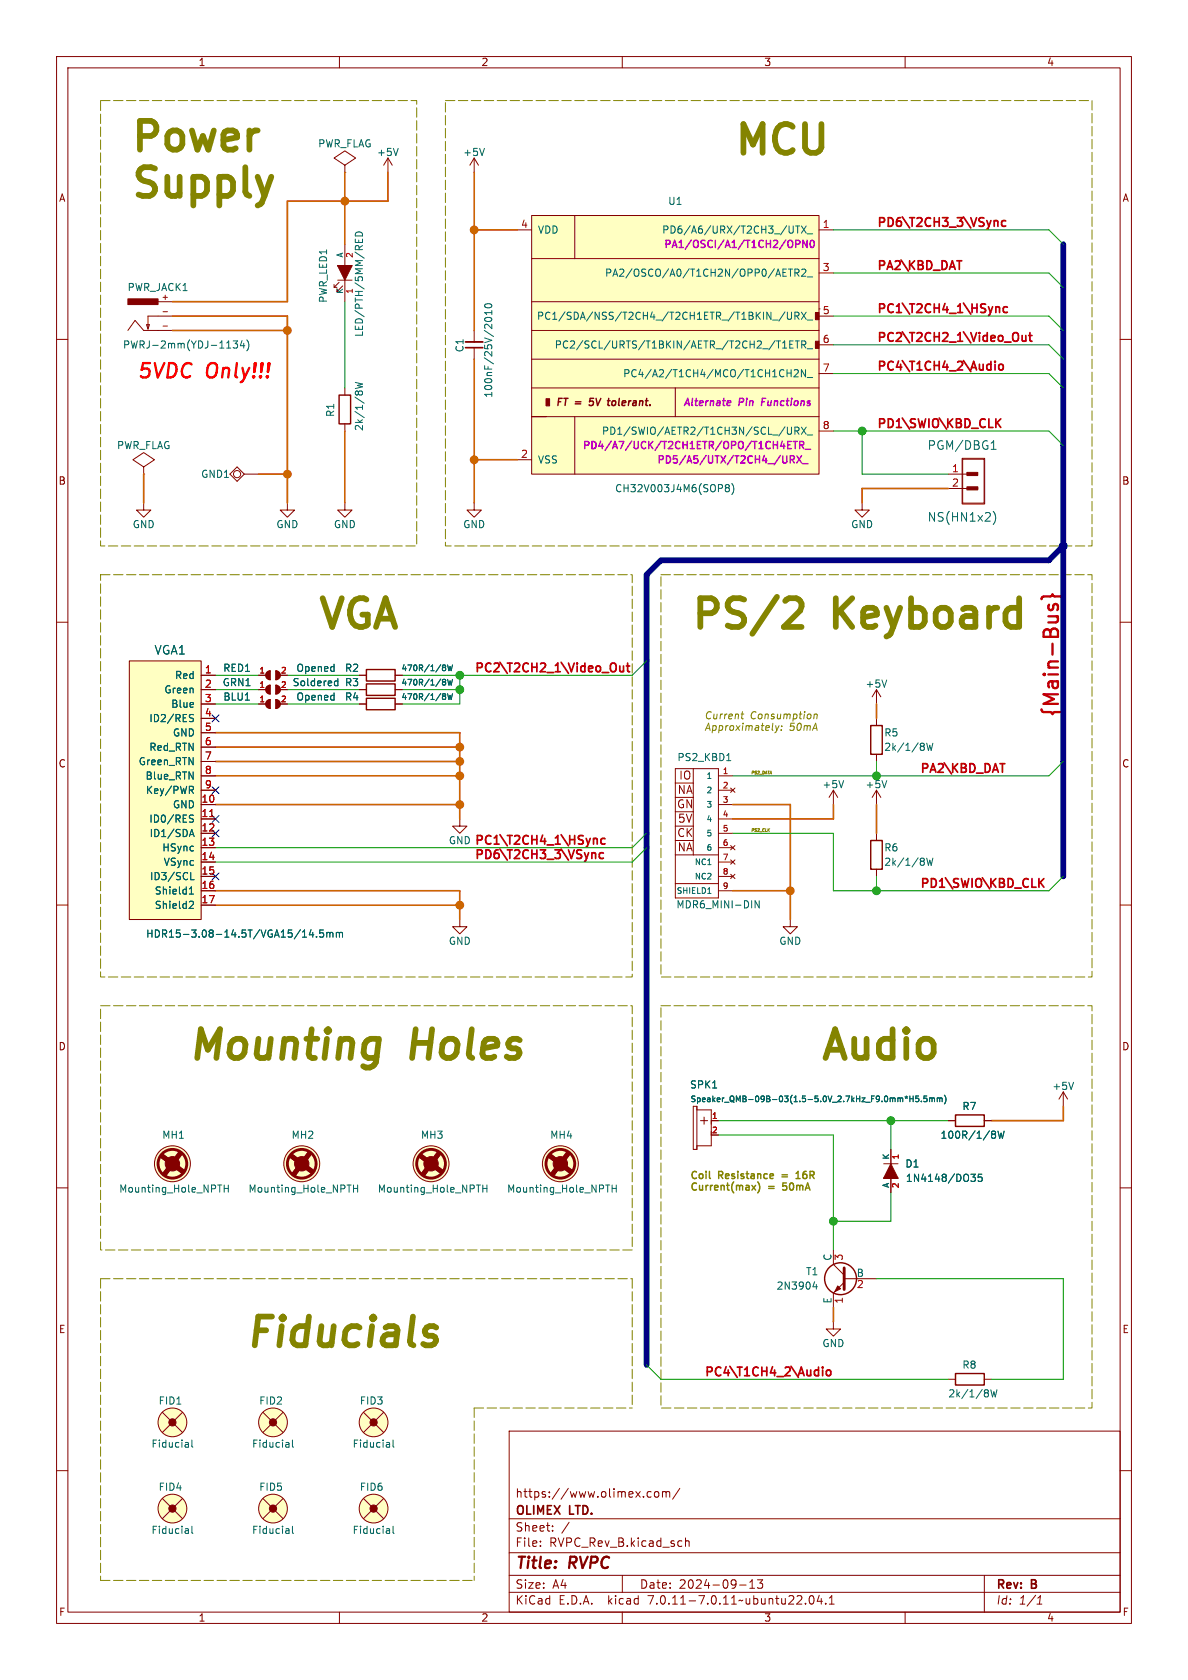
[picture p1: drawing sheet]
<svg xmlns="http://www.w3.org/2000/svg" width="210mm" height="297mm" viewBox="0 0 210 297" stroke-linecap="round" stroke-linejoin="round" font-family="sans-serif">
<g fill="none" stroke="#840000" stroke-width=".18">
<path d="M10 10h190v277h-190zM12 12h186v273h-186zM60 10v2M110 10v2M160 10v2M61 29.2l1.9-1.3-1.9-1.2-1.9 1.2 1.9 1.3v1.3M61 30.5h.1M68.6 27.9l-.8 1.3M68.6 27.9v2.6M68.6 27.9l.7 1.3M83.8 27.9l-.7 1.3M83.8 27.9v2.6"/>
<path d="M83.8 27.9l.8 1.3M94 38.1h50.8v45.7h-50.8zM101.6 38.1v7.6M10 60h2M22.6 58.4l1.3-1.8 1.5 1.8h5.1M25.9 57.4h.5l-.2 .8zM27.9 53.3h2.6M30.5 55.9h-4.3v2.3M59.1 50.3v.5M59.7 47h2.5zM59.7 49.5h2.5M59.9 49.9l-.8 .9h.5"/>
<path d="M60.6 50.5l-1 1.1v-.5M61 43.2v3.8M61 49.5v3.8M83.8 58.4v2.1M91.4 40.6h2.6M94 58.4h50.8M94 53.3h50.8M94 45.7h50.8M144.8 54.6h.1M144.8 40.6h2.5M144.8 48.3h2.5M144.8 55.9h2.5"/>
<path d="M198 60h2M61 68.6v1.3M61 74.9v1.3M83.8 61.6v1.9M94 68.6h50.8M94 63.5h50.8M96.5 73.7h-2.5h50.8M101.6 73.7v10.1M119.4 68.6v5.1M144.8 61h2.5M144.8 66h2.5M144.8 76.2h2.5"/>
<path d="M25.4 88.9v1.3h1.3l-1.3 1.2-1.3-1.2h1.3M25.4 82.6l1.9-1.3-1.9-1.3-1.9 1.3 1.9 1.3v1.2M25.4 83.8h.1M41.9 82.6l1.3 1.2-1.3 1.3-1.3-1.3zM43.2 83.8h2.5M50.8 88.9v1.3h1.3l-1.3 1.2-1.3-1.2h1.3M61 88.9v1.3h1.2l-1.2 1.2-1.3-1.2h1.3M83.8 88.9v1.3h1.3l-1.3 1.2-1.3-1.2h1.3M91.4 81.3h2.6M152.4 88.9v1.3h1.3l-1.3 1.2-1.3-1.2h1.3M167.6 86.4h3.3M167.6 83.8h3.3"/>
<path d="M170.1 81h4v8.1h-4zM170.2 81.2h3.8v7.8h-3.8zM170.9 86.1h1.9v.5h-1.9zM170.9 83.5h1.9v.6h-1.9zM171 83.6h1.8v.4h-1.8zM171 86.2h1.8v.3h-1.8zM171 83.7h1.7v.2h-1.7zM171.1 83.7h1.7v.1h-1.7zM171.1 86.2h1.7v.2h-1.7zM171.1 86.3h1.7v.1h-1.7zM10 110h2M22.9 116.8h12.7v45.8h-12.7z"/>
<path d="M35.6 119.4h2.5M45.7 119.4h1.3M49.5 119.4h1.3M63.5 119.4h1.3M69.8 119.4h1.3M198 110h2M35.6 124.5h2.5M35.6 121.9h2.5M35.6 127h2.5M35.6 129.5h2.5M35.6 132.1h2.5M35.6 134.6h2.5"/>
<path d="M35.6 137.2h2.5M35.6 139.7h2.5M45.7 124.5h1.3M45.7 121.9h1.3M49.5 124.5h1.3M49.5 121.9h1.3M63.5 124.5h1.3M63.5 121.9h1.3M69.8 124.5h1.3M69.8 121.9h1.3M119.4 135.9h7.6v22.9h-7.6zM119.4 138.4h3.2"/>
<path d="M122.6 135.9v15.2M127 137.2h2.5M127 139.7h2.5M129.2 139.3l.7 .8M129.9 139.3l-.7 .8M147.3 139.7v2.5M147.3 139.7l.8 1.3M147.3 139.7l-.7 1.3M154.9 121.9l-.7 1.3M154.9 121.9v2.6M154.9 127v1.3M154.9 133.4v1.2"/>
<path d="M154.9 139.7v2.5M154.9 121.9l.8 1.3M154.9 139.7l-.7 1.3M154.9 139.7l.8 1.3M10 160h2M35.6 142.2h2.5M35.6 144.8h2.5M35.6 147.3h2.5M35.6 149.9h2.5M35.6 152.4h2.5M35.6 154.9h2.5M35.6 157.5h2.5"/>
<path d="M81.3 144.8v1.3h1.2l-1.2 1.2-1.3-1.2h1.3M119.4 156.2h7.6M119.4 151.1h7.6M119.4 148.6h3.2M119.4 146.1h3.2M119.4 143.5h3.2M119.4 141h3.2M127 142.2h2.5M127 144.8h2.5M127 147.3h2.5M127 149.9h2.5M127 152.4h2.5"/>
<path d="M127 154.9h2.5M127 157.5h2.5M129.2 149.5l.7 .7M129.2 152l.7 .8M129.2 154.6l.7 .7M129.9 149.5l-.7 .7M129.9 152l-.7 .8M129.9 154.6l-.7 .7M154.9 147.3v1.3M154.9 153.7v1.2M198 160h2M35.6 160h2.5"/>
<path d="M81.3 162.6v1.2h1.2l-1.2 1.3-1.3-1.3h1.3M139.7 162.6v1.2h-1.3l1.3 1.3 1.3-1.3h-1.3M122.6 195.6v7.6h.6v-7.6M123.2 196.2h2.5v6.4h-2.5M123.8 198.1h1.3M124.5 197.5v1.3M125.7 198.1h1.3M167.6 198.1h1.3M174 198.1h1.3M188 193l-.8 1.3M188 193v2.6M188 193l.7 1.3"/>
<path d="M10 210h2M28.3 204.5l4 3M28.7 204l4 2.9M31.7 203.6l-3 3.9M32.3 204l-3 3.9M51.1 204.5l4 3M51.6 204l3.9 2.9M54.5 203.6l-2.9 3.9M55.1 204l-3 3.9M74 204.5l4 3M74.4 204l4 2.9M77.4 203.6l-3 3.9"/>
<path d="M78 204l-3 3.9M96.9 204.5l3.9 3M97.3 204l3.9 2.9M100.3 203.6l-3 3.9M100.8 204l-3 3.9M125.7 200.7h1.3M156.2 208.3h2.5zM156.2 205.7h2.5M157.5 203.2v2.5M157.5 208.3v2.5M198 210h2M147.3 233.7v1.2h-1.3l1.3 1.3 1.3-1.3h-1.3"/>
<path d="M147.3 221v2.5l1.9 1.9M149.2 226.7l-1.9 1.9v2.5M149.2 226.1h5.7M10 260h2M28.7 249.7l3.6 3.5M30.5 251.5h.1M32.3 249.7l-3.6 3.5M46.5 249.7l3.5 3.5M48.3 251.5h.1M50 249.7l-3.5 3.5M64.3 249.7l3.5 3.5M66 251.5h.1"/>
<path d="M67.8 249.7l-3.5 3.5M90 253h108v32h-108zM167.6 243.8h1.3M174 243.8h1.3M198 260h2M28.7 264.9l3.6 3.6M30.5 266.7h.1M32.3 264.9l-3.6 3.6M46.5 264.9l3.5 3.6M48.3 266.7h.1M50 264.9l-3.5 3.6M64.3 264.9l3.5 3.6"/>
<path d="M66 266.7h.1M67.8 264.9l-3.5 3.6M90 278.5h108M90 274.5h108M90 268.5h108M95.5 273.2v.2M95.5 272.5v.1M97.7 270.5v.2M97.7 269.8v.1M100.6 269.1l-1.3 1.9M110 278.5v3M115.1 263.8l-.4-.1-.3 .3v.4l.1 .2h.6"/>
<path d="M115.8 263.8l.4-.1 .3 .3v.4l-.3 .3-.4-.1-.1-.2v-.4zM117.1 263.8l.4-.1 .2 .2M117.1 263.7v1M117.7 263.9l.3-.2 .3 .1 .1 .9M117.7 263.9v.8M120.2 263.1l-1.3 1.9M121.2 271.9v1.5M121.2 272.5l.2-.1 .4 .1v.9M132.5 279.7l.5-.4v1.5M133.9 279.3h.9l-.5 .6 .5 .1v.6l-.3 .2h-.4l-.2-.2M174 278.5v6.5M60 285v2"/>
<path d="M90 281.5h108M110 285v2M130.8 280.2h1.1M132.5 280.8h.9M142.4 283.4v.2M143.2 282.2l.2-.1a.81 .81 0 0 1 .6 .6 .81 .81 0 0 1-.3 .8l-.2 .1a.81 .81 0 0 1-.3-1.4zM144.8 282l-.3 1.1h.9M145.2 282.6v1M146 283.4v.2M146.6 283.6h.9M146.6 282.5l.4-.4v1.5M160 285v2"/>
<path d="M183.3 283.6h.9M183.6 282.4l.3-.3-.2 1.5"/>
<circle cx="41.9" cy="83.8" r=".63"/>
<circle cx="30.5" cy="205.7" r="3.2"/>
<circle cx="53.3" cy="205.7" r="3.2"/>
<circle cx="76.2" cy="205.7" r="3.2"/>
<circle cx="99.1" cy="205.7" r="3.2"/>
<circle cx="30.5" cy="251.5" r="2.54"/>
<circle cx="48.3" cy="251.5" r="2.54"/>
<circle cx="66" cy="251.5" r="2.54"/>
<circle cx="30.5" cy="266.7" r="2.54"/>
<circle cx="48.3" cy="266.7" r="2.54"/>
<circle cx="66" cy="266.7" r="2.54"/>
</g>
<g fill="none" stroke="#840000" stroke-width=".25">
<path d="M59.9 69.9h2.1v5h-2.1zM104.1 71.6h.1M107.4 70.8h.5M107.5 71.6l.2 .1M47.1 119v.6M47.2 118.9l.6-.3v1.5a.76 .76 0 0 1-.7-.4 .76 .76 0 0 1 .1-.8zM47.2 118.9v1M47.4 118.9v1M47.5 118.7v1.3M47.6 118.6v1.4M48.8 118.6a.76 .76 0 0 1 .7 .8 .76 .76 0 0 1-.7 .7zM48.9 118.6v1.4"/>
<path d="M49 118.7v1.3M49.1 118.9v1M49.3 118.9v.9M49.4 119v.8M64.8 118.4h5v2h-5zM47.1 121.5v.7M47.1 124.1v.6M47.2 123.9l.6-.2v1.5a.76 .76 0 0 1-.7-.4 .76 .76 0 0 1 .1-.9zM47.2 121.4l.6-.2v1.5a.76 .76 0 0 1-.7-.5 .76 .76 0 0 1 .1-.8zM47.2 121.4v1M47.2 124v1M47.4 121.4v1"/>
<path d="M47.4 124v1M47.5 121.3v1.3M47.5 123.8v1.3M47.6 121.2v1.4M47.6 123.7v1.4M48.8 123.7a.76 .76 0 0 1 .7 .8 .76 .76 0 0 1-.7 .7zM48.8 121.2a.76 .76 0 0 1 .7 .7 .76 .76 0 0 1-.7 .8zM48.9 121.2v1.4M48.9 123.7v1.4M49 121.3v1.3M49 123.8v1.3M49.1 121.4v1"/>
<path d="M49.1 124v1M49.3 121.4v.9M49.3 124v.8M49.4 121.5v.8M49.4 124.1v.7M64.8 120.9h5v2h-5zM64.8 123.4h5v2.1h-5zM153.9 128.3h2.1v5.1h-2.1zM153.9 148.6h2.1v5.1h-2.1zM168.9 197.1h5.1v2h-5.1zM168.9 242.8h5.1v2.1h-5.1z"/>
<circle cx="148.6" cy="226.1" r="2.82"/>
</g>
<g fill="none" stroke="#006464" stroke-width=".18">
<path d="M70.4 26.2l-.4 1.3M85.6 26.2l-.4 1.3M140.2 39.9v1.1l-.2 .2M140.6 39.9h.8M141 39.9v1.3M141.7 39.9l.8 1.3M142.5 39.9l-.8 1.3M62.8 42.3v.6h1.3v-.6M62.9 41.2a.68 .68 0 0 1 .8-.2 .68 .68 0 0 1 .4 .7h-1.3zM63.4 42.4v.5M85.7 53.9a.75 .75 0 0 1 1.2 .2 .72 .72 0 0 1-1.2-.1zM86.2 56.8l-.4-.1-.1-.2a.68 .68 0 0 1 .6-.4 .68 .68 0 0 1 .6 .4l-.1 .2-.3 .1"/>
<path d="M86.9 54.9v.7M86.9 55.3h-1.2l.3 .3M138.4 48.8h.6M138.4 47.6h.6M138.8 55.1l-1.1 1.7M139.2 55.2v1l.2 .3 .4-.1 .1-.2v-1M139.4 47.6h.7M139.7 47.6v1.2M140.5 48.2h.6l.1-.2v-.3l-.7-.1v1.2M140.5 55.9l.6-.1 .1-.2v-.3l-.7-.1v1.3M140.8 48.2l.4 .6M140.8 55.9l.4 .6"/>
<path d="M141.7 55.2l.8 1.3M141.7 47.7l.5-.1 .3 .3-.8 .9h.8M142.5 55.2l-.8 1.3M142.7 41.3h1M142.7 49h1M142.7 56.6h1M40.1 61.5h.7M41.2 60.3h.8l-.4 .5 .3 .1v.5l-.1 .1-.6-.1M42.8 60.2l-.3 .9h.8M43.1 60.7v.8M43.6 60.1a1.46 1.46 0 0 1 0 1.9M62.8 67.6l1.3 .3-.9 .2 .9 .3-1.3 .3"/>
<path d="M62.9 69.2l.2-.1 .2 .1M63.4 69.2l.2-.1 .4 .1M138.3 61.5h.8M138.3 60.6l.4-.3v1.2M139.1 66h.8M139.6 60.9h.4M139.9 65.3v1.3M139.9 75.5v1.2l-.2 .1-.5-.1M140.2 60.3h-.6v1.2h.6M140.4 65.5l.5-.2 .2 .4-.8 .9h.8M140.5 76.2l.6-.1 .1-.2v-.3l-.7-.1v1.3M140.6 60.3h.7"/>
<path d="M140.8 76.2l.4 .6M140.9 60.3v1.2M141.7 75.5l.8 1.3M141.7 60.9h.6l.2-.2-.1-.3-.7-.1v1.2M142 60.9l.5 .6M142.4 65.3v1.3l-.7-1.3v1.3M142.5 75.5l-.8 1.3M142.7 61.7h1M142.7 66.7h1M142.7 76.9h1M175.2 79.4h.9M175.4 78.3l.2-.4v1.5"/>
<path d="M128.5 86.2l-.3-.2 .3-.3h.2l.2 .2-.2 .3M128.5 86.2l-.3 .3 .1 .3 .2 .1h.3l.1-.2v-.2l-.2-.3M128.5 86.2h.2M129.4 85.5a1.46 1.46 0 0 1 0 1.9M175.6 90.4a1.75 1.75 0 0 1 0 2.3M59.7 120v1.2M78.4 117.6l.4 .1-.2 .3M78.4 118h.2M78.6 118l.2 .4-.4 .2M79.1 117.6l.3 1 .2-.8 .1 .8 .3-1M33.5 139h.5l.2 .3-.1 .3-.6 .1M33.6 126.9l.5 .1 .1 .2-.1 .3-.4 .1"/>
<path d="M33.6 126.4h.6M33.8 139.7l.4 .6M43.4 123.8h.7M59.2 121.1l.2 .1h.3M59.7 120.4h-.3l-.2 .1M78.4 120.1l.4 .2-.2 .2M78.4 122.6l.4 .2-.2 .3M78.4 120.5h.2M78.4 123.1h.2M78.6 120.5l.2 .4-.4 .2M78.6 123.1l.2 .4-.4 .2M79.1 120.1l.3 1 .2-.7 .1 .7 .3-1"/>
<path d="M79.1 122.6l.3 1.1 .2-.8 .1 .8 .3-1.1M128.5 134.5h.7M149.1 138l-.4 1.3M156.8 120.2l-.5 1.3M156.8 138l-.5 1.3M163.3 131.5l.1 .1-.1 .3M163.3 132l.1 .2-.1 .4M163.8 131.4l.3 1.3 .3-.9 .2 .9 .3-1.3M33.5 147.9l.4-1.3 .4 1.3M33.5 158.1h.7M33.5 157.2l.3-.4v1.3M33.6 144.6l.5 .2 .1 .2-.1 .3-.4 .1"/>
<path d="M33.6 144.2h.6M33.6 147.5h.6M33.7 159.3l.4 .1 .1 .3-.8 .9h.8M33.7 154.2v1.3h.6M125.1 157.9h.6M134.2 159.2v1.3l-.7-1.3v1.3M163.3 151.8l.1 .2-.1 .2M163.3 152.3l.1 .2-.1 .4M163.8 151.7l.3 1.3 .3-.9 .2 .9 .3-1.3M55 164.3l-.3 1h.8M55.3 164.8v.9M56 165.6v.1"/>
<path d="M57.2 164.4h-.6l-.1 .6 .2-.1 .4 .1 .1 .1v.5l-.2 .1-.5-.1M57.8 164.8v.9M57.8 165l.3-.2 .2 .2M58.3 165l.2-.2 .3 .1 .1 .8M58.3 165v.7M59.5 165l.3-.2 .2 .2M59.5 164.8v.9M60 165l.2-.2 .3 .1v.8M60 165v.7M126 192.3h.7M160 193.9l.2 .1M160.2 193.8v.2"/>
<path d="M160.2 194l-.1 .2M160.2 194l.2 .2M160.5 193.9l-.3 .1M160.8 193.8v1M160.8 194.2h.6M161.4 193.8v1M162.4 193.8h-.5v.4h.4l.1 .5-.2 .1-.3-.1M162.9 194.7v.1M163.8 193.8h-.4l-.1 .4h.5v.5l-.1 .1-.4-.1M164.3 194.1v.7M164.3 194.2l.3-.1 .2 .1M164.8 194.2l.1-.1h.2l.1 .7"/>
<path d="M164.8 194.2v.6M165.7 194.2l.3-.1 .1 .1M165.7 194.1v.7M166.1 194.2l.2-.1h.2l.1 .7M166.1 194.2v.6M166.9 193.6a1.16 1.16 0 0 1 0 1.6M175.5 200h.3l.2 .2-.2 .3M176.4 200l.3 1.2 .3-.9 .2 .9 .3-1.2M189.8 191.3l-.4 1.3M38.5 209.5h.7M39.6 210.1h.8M39.6 209.5v1.3"/>
<path d="M40.4 209.5v1.3M61.3 209.5h.8M62.5 210.1h.7M62.5 209.5v1.3M63.2 209.5v1.3M84.2 209.5h.7M85.4 209.5v1.3M85.4 210.1h.7M86.1 209.5v1.3M107.1 209.5h.7M108.2 210.1h.7M108.2 209.5v1.3"/>
<path d="M108.9 209.5v1.3M171.6 207.6h.8l-.4 .5 .4 .1v.4l-.2 .3h-.4M173.6 207.6h-.6l-.1 .6 .2-.1h.4l.1 .2v.4l-.2 .2-.5-.2M175.5 200.5h.3M175.8 200.5l.2 .3v.2l-.1 .2h-.4M144 226.6l-.3 .9h.8M144.3 227.1v.8M33.3 255.1v.7M33.3 255.8h-.1M33.3 255.3l-.1 .1M33.9 254.6v1.1l.2 .1M51 255.1l.1 .7"/>
<path d="M51.1 255.8h-.1M51.1 255.3l-.1 .1M51.7 254.6v1.1l.2 .1M68.8 255.1l.1 .7M68.9 255.8h-.1M68.9 255.3l-.1 .1M69.5 254.6v1.1l.2 .1M174.6 245.8l.1 .1-.1 .3M174.6 246.3l.1 .2-.1 .4M175.1 245.7l.4 1.3 .2-.9 .2 .9 .3-1.3M33.3 270.3v.8M33.3 271l-.1 .1"/>
<path d="M33.3 270.5l-.1 .1M33.9 269.8v1.1l.2 .2M51 270.3l.1 .8M51.1 271l-.1 .1M51.1 270.5l-.1 .1M51.7 269.8v1.1l.2 .2M68.8 270.3l.1 .8M68.9 271l-.1 .1M68.9 270.5l-.1 .1M69.5 269.8v1.1l.2 .2"/>
</g>
<g fill="#ffffc2" stroke="#ffffc2" stroke-width=".18">
<path d="M22.9 116.8h12.7v45.8h-12.7z"/>
<path d="M94 38.1h50.8v45.7h-50.8z"/>
<circle cx="76.2" cy="205.7" r="3.2"/>
<circle cx="99.1" cy="205.7" r="3.2"/>
<circle cx="30.5" cy="266.7" r="2.54"/>
<circle cx="30.5" cy="251.5" r="2.54"/>
<circle cx="48.3" cy="251.5" r="2.54"/>
<circle cx="48.3" cy="266.7" r="2.54"/>
<circle cx="66" cy="251.5" r="2.54"/>
<circle cx="66" cy="266.7" r="2.54"/>
<circle cx="30.5" cy="205.7" r="3.2"/>
<circle cx="53.3" cy="205.7" r="3.2"/>
</g>
<g fill="none" stroke="#840000" stroke-width=".51">
<path d="M28.7 204.2l3.7 2.8M31.7 203.8l-2.7 3.7M31.9 203.8l-2.7 3.8 2.8-3.6M32.4 207.1l-3.8-2.6 3.7 2.8M51.6 204.2l3.6 2.8M54.6 203.8l-2.8 3.7M54.7 203.8l-2.6 3.8 2.8-3.6M55.2 207.1l-3.8-2.6 3.7 2.8M74.4 204.2l3.7 2.8M77.5 203.8l-2.8 3.7M77.6 203.8l-2.7 3.8 2.8-3.6M78.1 207.1l-3.8-2.6 3.7 2.8"/>
<path d="M97.3 204.2l3.7 2.8M100.3 203.8l-2.8 3.7M100.5 203.8l-2.7 3.8 2.8-3.6M101 207.1l-3.8-2.6 3.6 2.8M149.2 224.2v3.8"/>
<circle cx="30.5" cy="205.7" r="2.54"/>
<circle cx="53.3" cy="205.7" r="2.54"/>
<circle cx="76.2" cy="205.7" r="2.54"/>
<circle cx="99.1" cy="205.7" r="2.54"/>
</g>
<g fill="#840000" stroke="#840000" stroke-width=".18">
<path d="M148.1 227.3l.5 .5-1 .5z"/>
<path d="M96.5 70.5h.7v1.3h-.7z"/>
<path d="M144.1 60.3h.7v1.3h-.7z"/>
<path d="M144.1 55.2h.7v1.3h-.7z"/>
<path d="M157.5 205.7l1.2 2.6h-2.5z"/>
<path d="M22.6 52.8h5.3v1h-5.3z"/>
<path d="M59.7 47h2.5l-1.2 2.5z"/>
<circle cx="76.2" cy="205.7" r="1.27"/>
<circle cx="99.1" cy="205.7" r="1.27"/>
<circle cx="30.5" cy="266.7" r=".63"/>
<circle cx="30.5" cy="251.5" r=".63"/>
<circle cx="48.3" cy="251.5" r=".63"/>
<circle cx="48.3" cy="266.7" r=".63"/>
<circle cx="66" cy="251.5" r=".63"/>
<circle cx="66" cy="266.7" r=".63"/>
<circle cx="30.5" cy="205.7" r="1.27"/>
<circle cx="53.3" cy="205.7" r="1.27"/>
</g>
<path d="M28.8 57.6h.8M28.8 55.1h.8M37.1 144.4h.7" fill="none" stroke="#a90000" stroke-width=".18"/>
<g fill="none" stroke="#c200c2" stroke-width=".25">
<path d="M140.7 43.1h.6l.1-.2-.1-.3-.6-.1v1.3M142.7 42.5v1.3l-.8-1.3v1.3M143.4 42.5h.1a.68 .68 0 0 1 .5 .6 .68 .68 0 0 1-.5 .7 .84 .84 0 0 1-.1-1.3zM128.8 70.8l.3 .1 .1 .2-.7 .2M129 71.6l-.1 .1M138 78.9h.8M139.2 78.6h.5M139.9 78h-.7v1.3h.7M140.2 78h.7M140.6 78v1.3M141.4 78.7l.6-.1 .1-.1-.1-.3-.6-.2v1.3M141.7 78.7l.4 .6"/>
<path d="M142.3 79.4h1M139.7 81.2h.6l.1-.2v-.3l-.7-.1v1.3M140 81.2l.4 .7M140.8 80.6l.9 1.3M141.7 80.6l-.9 1.3M141.9 82h.9"/>
</g>
<path d="M82.3 60.5h3" fill="none" stroke="#840000" stroke-width=".33"/>
<path d="M82.3 61.5h3" fill="none" stroke="#840000" stroke-width=".3"/>
<g fill="none" stroke="#c20000" stroke-width=".3">
<path d="M177.8 39.1l-.5-.1-.2 .3v.4l.1 .2h.6M176.5 54.2l.2 .3v.8M178.1 54.3l-.5-.1-.3 .3v.5l.2 .2h.6M180.7 59.3l.1 1h.3l.2-.1M181.3 59.3v1M181.8 59.3h.6M182.1 58.8v1.3l.3 .2M176.3 74.7l.6 .9M176.7 64.5l.4-.1 .2 .3v.4l-.2 .3-.4-.1-.2-.2v-.4zM176.9 74l-.9 .9M109.6 117.7v1l.4 .1 .2-.2M110.2 117.7v1.1"/>
<path d="M110.7 117.7h.6M110.9 117.2v1.3l.4 .3M105.4 148.2l.2 .2v.8M106.7 150.8h-.5l-.3 .2v.5l.2 .2h.6M107 148.3l-.5-.1-.3 .3v.4l.2 .3h.6M183.9 156l.6 .9M184.5 155.3l-.8 .9M146.1 242.3l.3-.1 .4 .1 .1 .6-.2 .2-.3 .1-.3-.1z"/>
</g>
<path d="M184.1 105.9l.1-.3 .3-.2h1.2l.4-.3 .3 .3h1.2l.3 .2 .1 .3M185.4 106.9l-.1 .6M186.2 107.5l.1-.6 .4-.1 .3 .3v.5" fill="none" stroke="#c20000" stroke-width=".41"/>
<path d="M131 126.2h.5M131.2 125.8l-.1 1.1 .3 .2M137.1 128.3l.2 .8M137.3 129.1l-.3 .4M137.7 128.3l-.4 .8M138.1 129v.1M138.2 128.3v.2M143.9 126.4l.2-.2 .3 .1v.8M143.9 126.2l-.1 .9" fill="none" stroke="#848400" stroke-width=".18"/>
<path d="M139 106l.5-.2h1.2a1.38 1.38 0 0 1 .8 2.1l-2.9 2.9h3.1M75.9 234.4h.8l.4 .3M76.4 236.1l.5 .3 .1 .7-.3 .5-.5 .2" fill="none" stroke="#848400" stroke-width="1"/>
<path d="M134 209a1.47 1.47 0 0 1-.1 1.9M138.4 210.3h.1M138.4 209.1v.6M140.7 208.4h.7M140.7 207.4l.4-.3v1.3" fill="none" stroke="#848400" stroke-width=".25"/>
<path d="M17.8 17.8h55.9v78.7h-55.9v-78.7M78.7 17.8h114.3v78.7h-114.3v-78.7M17.8 101.6h94v71.1h-94v-71.1M116.8 101.6h76.2v71.1h-76.2v-71.1M17.8 177.8h94v43.2h-94v-43.2M116.8 177.8h76.2v71.1h-76.2v-71.1M17.8 226.1h94M17.8 226.1v53.3M111.8 226.1v22.8M83.8 248.9v30.5M83.8 248.9h28M17.8 279.4h66" fill="none" stroke="#848400" stroke-width=".18" stroke-dasharray="1.7 .6"/>
<path d="M188 43.2v111.7M188 96.5l-2.6 2.6h-68.6l-2.5 2.5v139.7" fill="none" stroke="#000084" stroke-width="1"/>
<g fill="none" stroke="#009600" stroke-width=".18">
<path d="M61 53.3v15.3M147.3 48.3h38.1l2.6 2.5M147.3 40.6h38.1l2.6 2.6M147.3 55.9h38.1l2.6 2.5M147.3 76.2h38.1l2.6 2.5M147.3 66h38.1l2.6 2.6M147.3 61h38.1l2.6 2.5M152.4 76.2v7.6h15.2M38.1 119.4h7.6M50.8 119.4h12.7M81.3 119.4v5.1h-10.2M114.3 116.8l-2.5 2.6h-40.7"/>
<path d="M38.1 121.9h7.6M38.1 124.5h7.6M50.8 121.9h12.7M50.8 124.5h12.7M71.1 121.9h10.2M154.9 134.6v2.6M188 134.6l-2.6 2.6h-55.9M114.3 147.3l-2.5 2.6h-73.7M114.3 149.9l-2.5 2.5h-73.7M129.5 147.3h17.8v10.2h38.1l2.6-2.6M154.9 154.9v2.6M127 198.1h40.6"/>
<path d="M157.5 198.1v5.1M127 200.7h20.3v20.3M157.5 210.8v5.1h-10.2M154.9 226.1h33.1v17.7h-12.7M114.3 241.3l2.5 2.5h50.8"/>
</g>
<g fill="none" stroke="#c60" stroke-width=".3">
<path d="M61 30.5v12.7M68.6 30.5v5.1h-17.8v17.7h-20.3M83.8 30.5v27.9M30.5 55.9h20.3v33M30.5 58.4h20.3M83.8 40.6h7.6M61 76.2v12.7M83.8 63.5v25.4M25.4 83.8v5.1M45.7 83.8h5.1M83.8 81.3h7.6M167.6 86.4h-15.2v2.5"/>
<path d="M38.1 129.5h43.2v15.3M38.1 137.2h43.2M38.1 134.6h43.2M38.1 132.1h43.2M154.9 124.5v2.5M38.1 157.5h43.2v5.1M38.1 142.2h43.2M129.5 157.5h10.2M129.5 142.2h10.2v20.4M147.3 142.2v2.6h-17.8M154.9 142.2v5.1M38.1 160h43.2"/>
<path d="M188 195.6v2.5h-12.7M147.3 231.1v2.6"/>
</g>
<path d="M37.5 126.4l1.2 1.2M37.5 139.1l1.2 1.2M38.7 126.4l-1.2 1.2M38.7 139.1l-1.2 1.2M37.5 154.3l1.2 1.2M37.5 146.7l1.2 1.2M37.5 144.2l1.2 1.2M38.7 154.3l-1.2 1.2M38.7 146.7l-1.2 1.2M38.7 144.2l-1.2 1.2" fill="none" stroke="#000084" stroke-width=".18"/>
<g fill="#c60" stroke="#c60" stroke-width=".18">
<circle cx="81.3" cy="160" r=".69"/>
<circle cx="81.3" cy="137.2" r=".69"/>
<circle cx="81.3" cy="134.6" r=".69"/>
<circle cx="81.3" cy="142.2" r=".69"/>
<circle cx="81.3" cy="132.1" r=".69"/>
<circle cx="50.8" cy="83.8" r=".69"/>
<circle cx="50.8" cy="58.4" r=".69"/>
<circle cx="61" cy="35.6" r=".69"/>
<circle cx="83.8" cy="40.6" r=".69"/>
<circle cx="83.8" cy="81.3" r=".69"/>
<circle cx="139.7" cy="157.5" r=".69"/>
</g>
<g fill="#009600" stroke="#009600" stroke-width=".18">
<circle cx="81.3" cy="119.4" r=".69"/>
<circle cx="81.3" cy="121.9" r=".69"/>
<circle cx="152.4" cy="76.2" r=".69"/>
<circle cx="147.3" cy="215.9" r=".69"/>
<circle cx="157.5" cy="198.1" r=".69"/>
<circle cx="154.9" cy="157.5" r=".69"/>
<circle cx="154.9" cy="137.2" r=".69"/>
</g>
<circle cx="188" cy="96.5" r=".69" fill="#000084" stroke="#000084" stroke-width=".18"/>
<g font-size="7.1" fill="#848400">
<text x="22.9" y="27.1">Power</text>
<text x="129.5" y="27.7">MCU</text>
<text x="22.9" y="35.3">Supply</text>
<text x="55.9" y="111.5">VGA</text>
<text x="121.9" y="111.5">PS/2</text>
<text x="147.9" y="111.5">Keyboard</text>
<text x="33" y="187.7">Mounting</text>
<text x="73" y="187.7">Holes</text>
<text x="144.8" y="187.7">Audio</text>
<text x="43.2" y="238.5">Fiducials</text>
</g>
<g font-size="3.5" fill="#f00">
<text x="24.1" y="67.1">5VDC</text>
<text x="36.5" y="67.1">Only!!!</text>
</g>
<text font-size="3.5" fill="#c20000" x="187.4" y="127" transform="rotate(-90 187.4 127)">{Main-Bus}</text>
<g font-size="2.8" fill="#840000">
<text x="91" y="277.9">Title:</text>
<text x="100.7" y="277.9">RVPC</text>
</g>
<g font-size="2.1" fill="#c20000">
<text x="154.9" y="40.2">PD6\T2CH3_3\VSync</text>
<text x="154.9" y="47.8">PA2\KBD_DAT</text>
<text x="154.9" y="55.5">PC1\T2CH4_1\HSync</text>
<text x="154.9" y="65.6">PC4\T1CH4_2\Audio</text>
<text x="154.9" y="60.5">PC2\T2CH2_1\Video_Out</text>
<text x="154.9" y="75.8">PD1\SWIO\KBD_CLK</text>
<text x="83.8" y="119">PC2\T2CH2_1\Video_Out</text>
<text x="162.6" y="136.7">PA2\KBD_DAT</text>
<text x="83.8" y="149.4">PC1\T2CH4_1\HSync</text>
<text x="83.8" y="152">PD6\T2CH3_3\VSync</text>
<text x="162.6" y="157.1">PD1\SWIO\KBD_CLK</text>
<text x="124.5" y="243.4">PC4\T1CH4_2\Audio</text>
</g>
<g font-size="2.1" fill="#006464">
<text x="163.9" y="79.7">PGM/DBG1</text>
<text x="163.9" y="92.4">NS(HN1x2)</text>
<text x="27.2" y="115.9">VGA1</text>
</g>
<g font-size="2.1" fill="#840000">
<text x="91" y="268.2">OLIMEX</text>
<text x="91" y="265">https://www.olimex.com/</text>
<text x="100.8" y="268.2">LTD.</text>
<text x="91" y="273.7">File:</text>
<text x="91" y="271">Sheet:</text>
<text x="97.1" y="273.7">RVPC_Rev_B.kicad_sch</text>
<text x="91" y="281.1">Size:</text>
<text x="97.7" y="281.1">A4</text>
<text x="113" y="281.1">Date:</text>
<text x="120" y="281.1">2024-09-13</text>
<text x="176" y="281.3">Rev:</text>
<text x="182.4" y="281.3">B</text>
<text x="91" y="283.9">KiCad</text>
<text x="98.7" y="283.9">E.D.A.</text>
<text x="107.6" y="283.9">kicad</text>
<text x="114.9" y="283.9">7.0.11-7.0.11~ubuntu22.04.1</text>
<text x="176" y="283.9">Id:</text>
<text x="180.1" y="283.9">1/1</text>
</g>
<g font-size="2" fill="#840000">
<text x="119.6" y="143.1">GN</text>
<text x="119.7" y="140.6">NA</text>
<text x="119.9" y="138.1">IO</text>
<text x="119.6" y="148.2">CK</text>
<text x="119.7" y="145.7">5V</text>
<text x="119.7" y="150.8">NA</text>
</g>
<g font-size="1.8" fill="#840000">
<text x="35" y="11.9">1</text>
<text x="85" y="11.9">2</text>
<text x="135" y="11.9">3</text>
<text x="185" y="11.9">4</text>
<text x="10.3" y="35.9">A</text>
<text x="198.4" y="35.9">A</text>
<text x="98.1" y="72.1">FT =</text>
<text x="104.6" y="72.1">5V</text>
<text x="108.4" y="72.1">tolerant.</text>
<text x="10.3" y="85.9">B</text>
<text x="198.3" y="85.9">B</text>
<text x="10.3" y="135.9">C</text>
<text x="198.3" y="135.9">C</text>
<text x="10.3" y="185.9">D</text>
<text x="198.3" y="185.9">D</text>
<text x="10.3" y="235.9">E</text>
<text x="198.3" y="235.9">E</text>
<text x="10.3" y="285.9">F</text>
<text x="35" y="286.9">1</text>
<text x="85" y="286.9">2</text>
<text x="135" y="286.9">3</text>
<text x="185" y="286.9">4</text>
<text x="198.4" y="285.9">F</text>
</g>
<g font-size="1.8" fill="#006464">
<text x="56.1" y="26.3">PWR_FLAG</text>
<text x="66.5" y="27.8">+5V</text>
<text x="81.8" y="27.8">+5V</text>
<text x="95" y="41.5">VDD</text>
<text x="117" y="41.5">PD6/A6/URX/T2CH3_/UTX_</text>
<text x="118" y="36.4">U1</text>
<text x="22.5" y="51.7">PWR_JACK1</text>
<text x="58" y="53.6" transform="rotate(-90 58 53.6)">PWR_LED1</text>
<text x="106.9" y="49.1">PA2/OSCO/A0/T1CH2N/OPP0/AETR2_</text>
<text x="64.4" y="59.7" transform="rotate(-90 64.4 59.7)">LED/PTH/5MM/RED</text>
<text x="94.8" y="56.7">PC1/SDA/NSS/T2CH4_/T2CH1ETR_/T1BKIN_/URX_</text>
<text x="21.6" y="61.8">PWRJ-2mm(YDJ-1134)</text>
<text x="82.1" y="62.4" transform="rotate(-90 82.1 62.4)">C1</text>
<text x="98" y="61.8">PC2/SCL/URTS/T1BKIN/AETR_/T2CH2_/T1ETR_</text>
<text x="87.2" y="70.4" transform="rotate(-90 87.2 70.4)">100nF/25V/2010</text>
<text x="110.1" y="66.9">PC4/A2/T1CH4/MCO/T1CH1CH2N_</text>
<text x="59.3" y="73.8" transform="rotate(-90 59.3 73.8)">R1</text>
<text x="64.4" y="76.3" transform="rotate(-90 64.4 76.3)">2k/1/8W</text>
<text x="106.3" y="77.1">PD1/SWIO/AETR2/T1CH3N/SCL_/URX_</text>
<text x="20.6" y="79.6">PWR_FLAG</text>
<text x="95" y="82.1">VSS</text>
<text x="35.5" y="84.7">GND1</text>
<text x="108.6" y="87.2">CH32V003J4M6(SOP8)</text>
<text x="23.4" y="93.6">GND</text>
<text x="48.8" y="93.6">GND</text>
<text x="58.9" y="93.6">GND</text>
<text x="81.8" y="93.6">GND</text>
<text x="150.4" y="93.6">GND</text>
<text x="39.4" y="119">RED1</text>
<text x="52.3" y="119">Opened</text>
<text x="60.9" y="119">R2</text>
<text x="29" y="122.8">Green</text>
<text x="30.2" y="125.3">Blue</text>
<text x="30.8" y="120.2">Red</text>
<text x="39.3" y="121.5">GRN1</text>
<text x="39.4" y="124.1">BLU1</text>
<text x="51.6" y="121.5">Soldered</text>
<text x="52.3" y="124.1">Opened</text>
<text x="60.9" y="121.5">R3</text>
<text x="60.9" y="124.1">R4</text>
<text x="152.9" y="121.8">+5V</text>
<text x="26.3" y="127.9">ID2/RES</text>
<text x="30.5" y="130.4">GND</text>
<text x="156.2" y="130.4">R5</text>
<text x="24.4" y="135.5">Green_RTN</text>
<text x="26.3" y="132.9">Red_RTN</text>
<text x="119.7" y="134.8">PS2_KBD1</text>
<text x="156.2" y="132.9">2k/1/8W</text>
<text x="25.6" y="138">Blue_RTN</text>
<text x="25.7" y="140.6">Key/PWR</text>
<text x="30.5" y="143.1">GND</text>
<text x="145.3" y="139.5">+5V</text>
<text x="152.9" y="139.5">+5V</text>
<text x="26.3" y="145.6">ID0/RES</text>
<text x="26.4" y="148.2">ID1/SDA</text>
<text x="79.2" y="149.5">GND</text>
<text x="26.4" y="155.8">ID3/SCL</text>
<text x="28.6" y="150.7">HSync</text>
<text x="28.8" y="153.3">VSync</text>
<text x="156.2" y="150.7">R6</text>
<text x="156.2" y="153.3">2k/1/8W</text>
<text x="27.3" y="158.3">Shield1</text>
<text x="27.3" y="160.9">Shield2</text>
<text x="119.5" y="160.8">MDR6_MINI-DIN</text>
<text x="25.7" y="166">HDR15-3.08-14.5T/VGA15/14.5mm</text>
<text x="79.2" y="167.2">GND</text>
<text x="137.7" y="167.2">GND</text>
<text x="121.9" y="192.6">SPK1</text>
<text x="170" y="196.4">R7</text>
<text x="185.9" y="192.9">+5V</text>
<text x="28.6" y="201.5">MH1</text>
<text x="51.4" y="201.5">MH2</text>
<text x="74.3" y="201.5">MH3</text>
<text x="97.2" y="201.5">MH4</text>
<text x="166.2" y="201.5">100R/1/8W</text>
<text x="159.9" y="206.6">D1</text>
<text x="160" y="209.1">1N4148/DO35</text>
<text x="21" y="211">Mounting_Hole_NPTH</text>
<text x="43.8" y="211">Mounting_Hole_NPTH</text>
<text x="66.7" y="211">Mounting_Hole_NPTH</text>
<text x="89.5" y="211">Mounting_Hole_NPTH</text>
<text x="142.4" y="225.7">T1</text>
<text x="147.1" y="223" transform="rotate(-90 147.1 223)">C</text>
<text x="151.3" y="225.8">B</text>
<text x="137.2" y="228.2">2N3904</text>
<text x="147.1" y="230.5" transform="rotate(-90 147.1 230.5)">E</text>
<text x="145.3" y="238.4">GND</text>
<text x="170" y="242.2">R8</text>
<text x="27.9" y="248.5">FID1</text>
<text x="45.7" y="248.5">FID2</text>
<text x="63.5" y="248.5">FID3</text>
<text x="167.5" y="247.2">2k/1/8W</text>
<text x="26.7" y="256.1">Fiducial</text>
<text x="44.5" y="256.1">Fiducial</text>
<text x="62.2" y="256.1">Fiducial</text>
<text x="27.9" y="263.8">FID4</text>
<text x="45.7" y="263.8">FID5</text>
<text x="63.5" y="263.8">FID6</text>
<text x="26.7" y="271.4">Fiducial</text>
<text x="44.5" y="271.4">Fiducial</text>
<text x="62.2" y="271.4">Fiducial</text>
</g>
<g font-size="1.8" fill="#a90000">
<text x="92" y="40.4">4</text>
<text x="145.3" y="40.4">1</text>
<text x="145.3" y="48">3</text>
<text x="145.3" y="55.6">5</text>
<text x="145.3" y="60.7">6</text>
<text x="145.3" y="65.8">7</text>
<text x="145.3" y="75.9">8</text>
<text x="92" y="81">2</text>
<text x="168.2" y="83.6">1</text>
<text x="168.2" y="86.1">2</text>
<text x="36.1" y="119.1">1</text>
<text x="36.1" y="121.7">2</text>
<text x="36.1" y="124.2">3</text>
<text x="36.1" y="126.7">4</text>
<text x="36.1" y="129.3">5</text>
<text x="36.1" y="131.8">6</text>
<text x="36.1" y="134.4">7</text>
<text x="36.1" y="136.9">8</text>
<text x="35.5" y="142">10</text>
<text x="36.1" y="139.4">9</text>
<text x="35.5" y="144.5">11</text>
<text x="35.5" y="147.1">12</text>
<text x="35.5" y="149.6">13</text>
<text x="35.5" y="152.1">14</text>
<text x="35.5" y="154.7">15</text>
<text x="35.5" y="157.2">16</text>
<text x="35.5" y="159.8">17</text>
<text x="149.3" y="223" transform="rotate(-90 149.3 223)">3</text>
<text x="149.3" y="230.6" transform="rotate(-90 149.3 230.6)">1</text>
<text x="151.4" y="228">2</text>
</g>
<g font-size="1.8" fill="#c200c2">
<text x="117.2" y="44.2">PA1/OSCI/A1/T1CH2/OPN0</text>
<text x="120.6" y="72.1">Alternate</text>
<text x="130.6" y="72.1">Pin</text>
<text x="135.1" y="72.1">Functions</text>
<text x="102.8" y="79.8">PD4/A7/UCK/T2CH1ETR/OPO/T1CH4ETR_</text>
<text x="116" y="82.3">PD5/A5/UTX/T2CH4_/URX_</text>
</g>
<g font-size="1.8" fill="#848400">
<text x="124.5" y="127.2">Current</text>
<text x="124.5" y="129.3">Approximately:</text>
<text x="132.6" y="127.2">Consumption</text>
<text x="139.5" y="129.3">50mA</text>
<text x="121.9" y="208.5">Coil</text>
<text x="127.1" y="208.5">Resistance</text>
<text x="138.8" y="208.5">=</text>
<text x="141.8" y="208.5">16R</text>
<text x="121.9" y="210.6">Current(max)</text>
<text x="135.9" y="210.6">=</text>
<text x="139" y="210.6">50mA</text>
</g>
<g font-size="1.4" fill="#006464">
<text x="60.7" y="45.6" transform="rotate(-90 60.7 45.6)">A</text>
<text x="60.7" y="52.1" transform="rotate(-90 60.7 52.1)">K</text>
<text x="70.9" y="118.8">470R/1/8W</text>
<text x="70.9" y="121.4">470R/1/8W</text>
<text x="70.9" y="123.9">470R/1/8W</text>
<text x="124.8" y="137.9">1</text>
<text x="124.8" y="140.4">2</text>
<text x="124.8" y="143">3</text>
<text x="124.8" y="145.5">4</text>
<text x="124.8" y="148.1">5</text>
<text x="122.7" y="153.1">NC1</text>
<text x="122.7" y="155.7">NC2</text>
<text x="124.8" y="150.6">6</text>
<text x="119.5" y="158.2">SHIELD1</text>
<text x="122" y="195">Speaker_QMB-09B-03(1.5-5.0V_2.7kHz_F9.0mm*H5.5mm)</text>
<text x="157.2" y="205.1" transform="rotate(-90 157.2 205.1)">K</text>
<text x="157.2" y="210.1" transform="rotate(-90 157.2 210.1)">A</text>
</g>
<g font-size="1.4" fill="#a90000">
<text x="62.7" y="45.7" transform="rotate(-90 62.7 45.7)">2</text>
<text x="28.5" y="53.1">+</text>
<text x="62.7" y="52" transform="rotate(-90 62.7 52)">1</text>
<text x="45.7" y="119.1">1</text>
<text x="49.6" y="119.1">2</text>
<text x="45.7" y="124.2">1</text>
<text x="45.7" y="121.7">1</text>
<text x="49.6" y="124.2">2</text>
<text x="49.6" y="121.7">2</text>
<text x="127.7" y="136.9">1</text>
<text x="127.7" y="139.4">2</text>
<text x="127.7" y="142">3</text>
<text x="127.7" y="144.5">4</text>
<text x="127.7" y="147.1">5</text>
<text x="127.7" y="149.6">6</text>
<text x="127.7" y="152.1">7</text>
<text x="127.7" y="154.7">8</text>
<text x="127.7" y="157.2">9</text>
<text x="125.8" y="197.9">1</text>
<text x="125.8" y="200.4">2</text>
<text x="159.2" y="205.1" transform="rotate(-90 159.2 205.1)">1</text>
<text x="159.2" y="210.2" transform="rotate(-90 159.2 210.2)">2</text>
</g>
<g font-size=".7" fill="#848400">
<text x="132.7" y="136.9">PS2_DATA</text>
<text x="132.7" y="147.1">PS2_CLK</text>
</g>
</svg>
